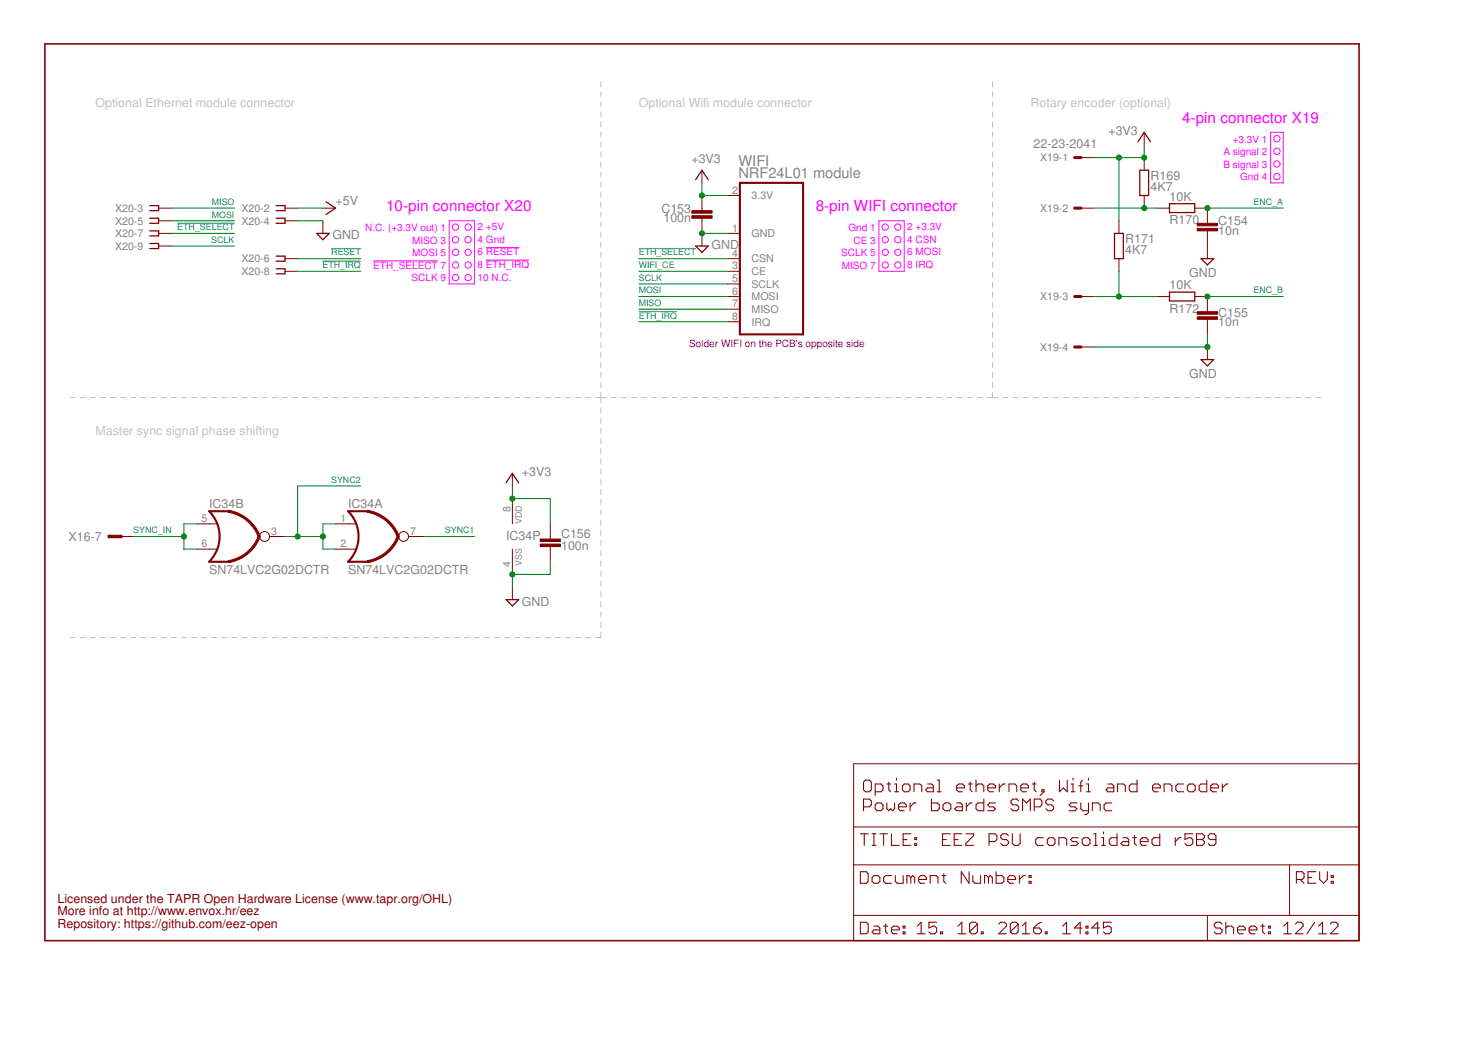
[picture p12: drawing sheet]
<svg xmlns="http://www.w3.org/2000/svg" width="297mm" height="210mm" viewBox="0 0 297 210" stroke-linecap="round" stroke-linejoin="round" font-family="sans-serif">
<g fill="none" stroke="#c0c0c0" stroke-width=".2">
<path d="M120.8 16.4v1.1M120.8 18.5v1M199.5 16.4v1.1M199.5 18.5v1M120.8 20.5v1M120.8 22.5v1M120.8 24.5v1M120.8 26.5v1M120.8 28.5v1M120.8 30.5v1.1M120.8 32.6v1M120.8 34.6v1"/>
<path d="M120.8 36.6v1M120.8 38.6v1M199.5 20.5v1M199.5 22.5v1M199.5 24.5v1M199.5 26.5v1M199.5 28.5v1M199.5 30.5v1.1M199.5 32.6v1M199.5 34.6v1M199.5 36.6v1M199.5 38.6v1"/>
<path d="M120.8 40.6v1M120.8 42.7v1M120.8 44.7v1M120.8 46.7v1M120.8 48.7v1M120.8 50.7v1M120.8 52.7v1M120.8 54.7v1.1M120.8 56.7v1.1M120.8 58.8v1M199.5 40.6v1M199.5 42.7v1"/>
<path d="M199.5 44.7v1M199.5 46.7v1M199.5 48.7v1M199.5 50.7v1M199.5 52.7v1M199.5 54.7v1.1M199.5 56.7v1.1M199.5 58.8v1M14.1 79.9h1M16.1 79.9h1.1M18.2 79.9h1M20.2 79.9h1"/>
<path d="M22.2 79.9h1.1M24.3 79.9h1M26.3 79.9h1M28.3 79.9h1M30.4 79.9h1M32.4 79.9h1M34.4 79.9h1M36.4 79.9h1.1M38.5 79.9h1M40.5 79.9h1M42.5 79.9h1.1M44.6 79.9h1"/>
<path d="M46.6 79.9h1M48.6 79.9h1.1M50.7 79.9h1M52.7 79.9h1M54.7 79.9h1.1M56.7 79.9h1.1M58.8 79.9h1M60.8 79.9h1M62.8 79.9h1.1M64.9 79.9h1M66.9 79.9h1M68.9 79.9h1.1"/>
<path d="M71 79.9h1M73 79.9h1M75 79.9h1.1M77.1 79.9h1M79.1 79.9h1M81.1 79.9h1.1M83.2 79.9h1M85.2 79.9h1M87.2 79.9h1.1M89.3 79.9h1M91.3 79.9h1M93.3 79.9h1"/>
<path d="M95.4 79.9h1M97.4 79.9h1M99.4 79.9h1M101.5 79.9h1M103.5 79.9h1M105.5 79.9h1M107.5 79.9h1.1M109.6 79.9h1M111.6 79.9h1M113.6 79.9h1.1M115.7 79.9h1M117.7 79.9h1"/>
<path d="M119.7 79.9h2.1M120.8 60.8v1M120.8 62.8v1M120.8 64.8v1M120.8 66.8v1M120.8 68.8v1M120.8 70.9v1M120.8 72.9v1M120.8 74.9v1M120.8 76.9v1M120.8 78.9v2.1M122.8 79.9h1"/>
<path d="M124.8 79.9h1.1M126.9 79.9h1M128.9 79.9h1.1M131 79.9h1M133 79.9h1.1M135.1 79.9h1M137.1 79.9h1.1M139.1 79.9h1.1M141.2 79.9h1M143.2 79.9h1.1M145.3 79.9h1M147.3 79.9h1.1"/>
<path d="M149.4 79.9h1M151.4 79.9h1.1M153.5 79.9h1M155.5 79.9h1M157.6 79.9h1M159.6 79.9h1M161.6 79.9h1.1M163.7 79.9h1M165.7 79.9h1.1M167.8 79.9h1M169.8 79.9h1.1M171.9 79.9h1"/>
<path d="M173.9 79.9h1M176 79.9h1M178 79.9h1M180 79.9h1.1M182.1 79.9h1M184.1 79.9h1.1M186.2 79.9h1M188.2 79.9h1.1M190.3 79.9h1M192.3 79.9h1.1M194.4 79.9h1M196.4 79.9h1"/>
<path d="M198.4 79.9h2.1M199.5 60.8v1M199.5 62.8v1M199.5 64.8v1M199.5 66.8v1M199.5 68.8v1M199.5 70.9v1M199.5 72.9v1M199.5 74.9v1M199.5 76.9v1M199.5 78.9v1M201.5 79.9h1"/>
<path d="M203.5 79.9h1.1M205.6 79.9h1M207.6 79.9h1M209.6 79.9h1.1M211.7 79.9h1M213.7 79.9h1M215.7 79.9h1.1M217.8 79.9h1M219.8 79.9h1M221.8 79.9h1.1M223.9 79.9h1M225.9 79.9h1"/>
<path d="M227.9 79.9h1.1M230 79.9h1M232 79.9h1M234 79.9h1M236.1 79.9h1M238.1 79.9h1M240.1 79.9h1M242.1 79.9h1.1M244.2 79.9h1M246.2 79.9h1M248.2 79.9h1.1M250.3 79.9h1"/>
<path d="M252.3 79.9h1M254.3 79.9h1.1M256.3 79.9h1.1M258.4 79.9h1M260.4 79.9h1.1M262.4 79.9h1.1M264.5 79.9h1M120.8 82v1M120.8 84v1.1M120.8 86.1v1M120.8 88.1v1.1M120.8 90.2v1"/>
<path d="M120.8 92.2v1.1M120.8 94.3v1.1M120.8 96.4v1M120.8 98.4v1.1M120.8 100.5v1M120.8 102.5v1M120.8 104.6v1M120.8 106.6v1.1M120.8 108.7v1M120.8 110.7v1.1M120.8 112.8v1M120.8 114.8v1.1"/>
<path d="M120.8 116.9v1M120.8 118.9v1.1M14.1 128.2h1M16.1 128.2h1.1M18.2 128.2h1M20.2 128.2h1M22.2 128.2h1.1M24.3 128.2h1M26.3 128.2h1M28.3 128.2h1M30.4 128.2h1M32.4 128.2h1"/>
<path d="M34.4 128.2h1M36.4 128.2h1.1M38.5 128.2h1M40.5 128.2h1M42.5 128.2h1.1M44.6 128.2h1M46.6 128.2h1M48.6 128.2h1.1M50.7 128.2h1M52.7 128.2h1M54.7 128.2h1.1M56.7 128.2h1.1"/>
<path d="M58.8 128.2h1M60.8 128.2h1M62.8 128.2h1.1M64.9 128.2h1M66.9 128.2h1M68.9 128.2h1.1M71 128.2h1M73 128.2h1M75 128.2h1.1M77.1 128.2h1M79.1 128.2h1M81.1 128.2h1.1"/>
<path d="M83.2 128.2h1M85.2 128.2h1M87.2 128.2h1.1M89.3 128.2h1M91.3 128.2h1M93.3 128.2h1M95.4 128.2h1M97.4 128.2h1M99.4 128.2h1M101.5 128.2h1M103.5 128.2h1M105.5 128.2h1"/>
<path d="M107.5 128.2h1.1M109.6 128.2h1M111.6 128.2h1M113.6 128.2h1.1M115.7 128.2h1M117.7 128.2h1M120.8 121v1M120.8 123v1.1M120.8 125.1v1M120.8 127.1v1.1h-1.1"/>
</g>
<g fill="none" stroke="#800000" stroke-width=".21">
<path d="M173.9 156.8h.8l.4 .4v1.6l-.4 .4h-.8l-.4-.4v-1.6zM175.9 159.2h1.2l.4-.4v-.8l-.4-.4h-1.2v2.4M178.2 157.6h.8M178.6 157.2v1.6l.4 .4M179.8 159.2h.8M179.8 157.6h.4v1.6M180.2 156.5v.3M181.4 158l.3-.4h.8l.4 .4v.8l-.4 .4h-.8l-.3-.4zM183.7 159.2v-1.6h1.1l.5 .4v1.2M186.4 157.6h.8l.4 .4v1.2h-1.2l-.4-.4 .4-.4h1.2M188.4 156.8h.4v2.4M188.4 159.2h.7"/>
<path d="M192.3 158.4h1.5v-.4l-.4-.4h-.7l-.4 .4v.8l.4 .4h.7M194.6 157.6h.8M195 157.2v1.6l.4 .4M196.2 158l.4-.4h.7l.4 .4v1.2M196.2 156.8v2.4M198.5 158.4h1.6v-.4l-.4-.4h-.8l-.4 .4v.8l.4 .4h.8M200.8 157.6v1.6M202 157.6h-.4l-.8 .8M202.8 159.2v-1.6h1.2l.3 .4v1.2M205.1 158.4h1.6v-.4l-.4-.4h-.8l-.4 .4v.8l.4 .4h.8M207.5 157.6h.7M207.9 157.2v1.6l.3 .4"/>
<path d="M209.4 158.8h.4v.4h-.4zM209.8 159.2l-.8 .8M212.9 156.8v2.4l.8-.8 .8 .8v-2.4M215.3 159.2h.7M215.3 157.6h.3v1.6M215.6 156.5v.3M216.8 158h.8M217.6 156.8l-.4 .4v2M218.4 159.2h.8M218.4 157.6h.4v1.6M218.8 156.5v.3M222.7 157.6h.7l.4 .4v1.2h-1.1l-.4-.4 .4-.4h1.1"/>
<path d="M224.6 159.2v-1.6h1.2l.4 .4v1.2M228.5 156.8v2.4h-1.2l-.4-.4v-.8l.4-.4h1.2M231.6 158.4h1.6v-.4l-.4-.4h-.8l-.4 .4v.8l.4 .4h.8M234 159.2v-1.6h1.1l.4 .4v1.2M237.9 157.6h-1.2l-.4 .4v.8l.4 .4h1.2M238.6 158l.4-.4h.8l.4 .4v.8l-.4 .4h-.8l-.4-.4zM242.5 156.8v2.4h-1.1l-.4-.4v-.8l.4-.4h1.1M243.3 158.4h1.6v-.4l-.4-.4h-.8l-.4 .4v.8l.4 .4h.8M245.7 157.6v1.6M246.8 157.6h-.4l-.7 .8M172.9 175.3h1.2l.4 .3v1.6l-.4 .4h-1.2zM172.9 167.6h1.6"/>
<path d="M173.5 162.2h1.2l.4-.4v-.8l-.4-.3h-1.2v2.3M173.7 167.6v2.4M175.3 176.4l.3-.4h.8l.4 .4v.8l-.4 .4h-.8l-.3-.4zM175.3 167.6h.7M175.3 170h.7M175.6 167.6v2.4M176.3 161.4h.8l.4 .4v.8l-.4 .4h-.8l-.4-.4v-.8zM176.8 167.6h1.6M177.6 167.6v2.4M178.2 161.4v1.2l.4 .4 .4-.4 .4 .4 .4-.4v-1.2M179.2 167.6v2.4h1.5M179.2 176h-1.2l-.4 .4v.8l.4 .4h1.2"/>
<path d="M179.9 176v1.2l.4 .4h1.2v-1.6M180.6 162.2h1.5v-.4l-.4-.4h-.7l-.4 .4v.8l.4 .4h.7M181.5 168.8h.8M182.9 161.4v1.6M183 167.6h-1.5v2.4h1.5M183 176.4l-.3-.4h-.4v1.6M183 176.4l.5-.4 .3 .4v1.2M183 176.4v1.2M183.8 169.6h.4v.4h-.4zM183.8 168.4h.4v.4h-.4zM184.1 161.4h-.4l-.8 .8M184.6 176.8h1.6v-.4l-.4-.4h-.8l-.4 .4v.8l.4 .4h.8"/>
<path d="M186.9 177.6v-1.6h1.2l.4 .4v1.2M187.2 160.7v2.3h1.2l.4-.4v-.8l-.4-.4h-1.2M189.3 176h.8M189.4 168.8h.8M189.5 161.8l.4-.4h.8l.4 .4v.8l-.4 .4h-.8l-.4-.4zM189.7 175.6v1.6l.4 .4M191 167.6h-1.6v2.4h1.6M191.8 168.8h.8M192.3 161.4h.7l.4 .4v1.2h-1.1l-.4-.4 .4-.4h1.1M193.3 167.6h-1.5v2.4h1.5M194.1 167.6h1.6v.4l-1.6 1.6v.4h1.6M194.2 161.4v1.6"/>
<path d="M194.8 175.3v2.3l-1.6-2.3v2.3M195.4 161.4h-.4l-.8 .8M195.5 176v1.2l.4 .4h1.2v-1.6M197.7 160.7v2.3h-1.1l-.4-.4v-.8l.4-.4h1.1M198.6 176.4l-.4-.4h-.3v1.6M198.6 176.4v1.2M198.6 176.4l.4-.4 .4 .4v1.2M198.8 169.2h1.1l.4-.4v-.8l-.4-.4h-1.1v2.4M200.1 161.4h-1.2l-.4 .4 .4 .4h.8l.4 .4-.4 .4h-1.2M200.2 175.3v2.3h1.2l.4-.4v-.8l-.4-.4h-1.2M202.5 176.8h1.6v-.4l-.4-.4h-.8l-.4 .4v.8l.4 .4h.8M202.7 168l-.4-.4h-.8l-.4 .4v.4l.4 .4h.8l.4 .4v.4l-.4 .4h-.8l-.4-.4"/>
<path d="M203.5 167.6v2l.4 .4h.7l.4-.4v-2M204.7 161l-.4-.3h-.7l-.4 .3v.4l.4 .4h.7l.4 .4v.4l-.4 .4h-.7l-.4-.4M204.9 176v1.6M205.5 163v-2.3l.8 .7 .8-.7v2.3M206.1 176h-.4l-.8 .8M206.8 177.2h.4v.4h-.4zM206.8 176h.4v.4h-.4zM207.9 162.2h1.1l.4-.4v-.8l-.4-.3h-1.1v2.3M209.7 168.4h-1.2l-.4 .4v.8l.4 .4h1.2M210.5 168.8l.4-.4h.7l.4 .4v.8l-.4 .4h-.7l-.4-.4zM211.8 161l-.5-.3h-.7l-.4 .3v.4l.4 .4h.7l.5 .4v.4l-.5 .4h-.7l-.4-.4M212.8 170v-1.6h1.2l.4 .4v1.2"/>
<path d="M216.4 161.4h-1.1l-.4 .4 .4 .4h.7l.4 .4-.4 .4h-1.1M216.7 168.4h-1.2l-.3 .4 .3 .4h.8l.4 .4-.4 .4h-1.1M217.2 161.4v1.2l.4 .4h1.2M217.5 168.8l.4-.4h.8l.4 .4v.8l-.4 .4h-.8l-.4-.4zM218.8 161.4v2l-.4 .4h-.4M219.5 163v-1.6h1.2l.4 .4v1.2M219.8 167.6h.4v2.4M219.8 170h.8M221.4 170h.8M221.4 168.4h.4v1.6M221.8 167.3v.3M223.4 161.4h-1.1l-.4 .4v.8l.4 .4h1.1"/>
<path d="M224.5 167.6v2.4h-1.2l-.4-.4v-.8l.4-.4h1.2M225.7 168.4h.8l.3 .4v1.2h-1.1l-.4-.4 .4-.4h1.1M227.6 168.4h.8M228 168v1.6l.4 .4M229.2 169.2h1.5v-.4l-.3-.4h-.8l-.4 .4v.8l.4 .4h.8M233.1 167.6v2.4h-1.2l-.4-.4v-.8l.4-.4h1.2M236.2 168.4v1.6M237.4 168.4h-.4l-.8 .8M239.7 167.6h-1.6v1.2l.8-.4h.4l.4 .4v.8l-.4 .4h-.8l-.4-.4M240.5 167.6h1.2l.3 .4v.4l-.3 .4 .3 .4v.4l-.3 .4h-1.2zM240.5 168.8h1.2M244.4 168.8h-1.2l-.4-.4v-.4l.4-.4h.8l.4 .4v1.6l-.4 .4h-.8l-.4-.4"/>
<path d="M260.5 176.8h1.2l.4-.4v-.8l-.4-.3h-1.2v2.3M261.3 176.8l.8 .8M262.9 176.4h.8M264.4 175.3h-1.5v2.3h1.5M265.2 175.3v1.5l.8 .8 .8-.8v-1.5M267.5 177.2h.4v.4h-.4zM267.5 176h.4v.4h-.4zM172.9 185.4h1.2l.4 .4v1.6l-.4 .3h-1.2zM175.6 186.2h.8l.4 .4v1.1h-1.2l-.3-.3 .3-.4h1.2M177.6 186.2h.8M178 185.8v1.6l.4 .3M179.2 187h1.5v-.4l-.4-.4h-.8l-.3 .4v.8l.3 .3h.8"/>
<path d="M181.5 187.4h.4v.3h-.4zM181.5 186.2h.4v.4h-.4zM184.3 187.7h1.6M184.3 186.2l.8-.8v2.3M188.2 185.4h-1.5v1.2l.8-.4h.4l.3 .4v.8l-.3 .3h-.8l-.4-.3M189 187.4h.4v.3h-.4zM192.5 187.7h1.6M192.5 186.2l.8-.8v2.3M196.4 185.8v1.6l-.4 .3h-.7l-.4-.3M196.4 185.8l-.4-.4h-.7l-.4 .4v1.6M196.4 185.8l-1.5 1.6M197.2 187.4h.4v.3h-.4z"/>
<path d="M200.7 185.8l.4-.4h.8l.4 .4v.4l-1.6 1.5h1.6M204.6 185.8v1.6l-.4 .3h-.7l-.4-.3M204.6 185.8l-.4-.4h-.7l-.4 .4v1.6M204.6 185.8l-1.5 1.6M205.4 187.7h1.5M205.4 186.2l.8-.8v2.3M207.7 186.6h1.2l.4 .4v.4l-.4 .3h-.8l-.4-.3zM209.3 185.4l-.8 .4-.8 .8M210.1 187.4h.4v.3h-.4zM213.6 187.7h1.5M213.6 186.2l.8-.8v2.3M217.5 186.6h-1.6l1.2-1.2v2.3"/>
<path d="M218.2 187.4h.5v.3h-.5zM218.2 186.2h.5v.4h-.5zM221 186.6h-1.6l1.2-1.2v2.3M223.3 185.4h-1.5v1.2l.7-.4h.4l.4 .4v.8l-.4 .3h-.8l-.3-.3M245.6 185.8l-.4-.4h-.8l-.4 .4v.4l.4 .4h.8l.4 .4v.4l-.4 .3h-.8l-.4-.3M246.4 186.6l.4-.4h.7l.4 .4v1.1M246.4 185.4v2.3M248.7 187h1.6v-.4l-.4-.4h-.8l-.4 .4v.8l.4 .3h.8M251 187h1.6v-.4l-.4-.4h-.8l-.4 .4v.8l.4 .3h.8M253.4 186.2h.8M253.8 185.8v1.6l.4 .3M254.9 187.4h.4v.3h-.4z"/>
<path d="M254.9 186.2h.4v.4h-.4zM258 187.7h1.5M258 186.2l.8-.8v2.3M260.3 185.8l.4-.4h.8l.4 .4v.4l-1.6 1.5h1.6M264.2 185.4l-1.5 2.3M265 187.7h1.6M265 186.2l.8-.8v2.3M267.4 185.8l.3-.4h.8l.4 .4v.4l-1.5 1.5h1.5"/>
</g>
<g fill="none" stroke="#800000" stroke-width=".2">
<path d="M141.1 34.2v2.6M141.1 39.3v3.1M146.2 39.3h2.5M217.3 31.7h2.5M230 26.6v2.5M230 31.7v2.5M230 39.3v2.5M31.9 41.8h2.5M31.9 44.4h2.5M31.9 46.9h2.5M31.9 49.5h2.5M57.3 41.8h2.5"/>
<path d="M57.3 44.4h2.5M57.3 52h2.5M57.3 54.5h2.5M64.9 41.8h2.5M64.9 44.4v2.5M141.1 43.9v5.6M146.2 52h2.5M146.2 46.9h2.5M146.2 54.5h2.5M146.2 57.1h2.5M146.2 59.6h2.5M217.3 41.8h2.5"/>
<path d="M217.3 59.6h2.5M224.9 44.4v2.5M224.9 52v2.5M232.5 41.8h2.5M232.5 59.6h2.5M240.1 41.8h2.6v3.1M240.1 59.6h2.6v3.1M242.7 46.4v5.6M146.2 62.2h2.5M146.2 64.7h2.5M217.3 69.8h2.5M242.7 64.2v3"/>
<path d="M242.7 69.8v2.5M103 95.2v2.5M24.3 107.9h2.5M39.5 105.3h4.1M39.5 110.4h4.1M54.2 107.9h3.1M67.4 105.3h4.1M67.4 110.4h4.1M82.1 107.9h3.1M103 100.2v5.1M103 110.4v5.1M103 118v2.6"/>
<path d="M110.6 105.3v3.1M110.6 109.9v3M171.6 153.6h101.5v35.5h-101.5zM171.6 173.9h101.5M171.6 166.3h101.5M259.2 173.9v10.1M171.6 184h101.5M242.7 184v5.1"/>
<circle cx="53.2" cy="107.9" r=".99"/>
<circle cx="81.1" cy="107.9" r=".99"/>
</g>
<path d="M9 8.8h264.1v180.3h-264.1z" fill="none" stroke="#800000" stroke-width=".32"/>
<g fill="none" stroke="#800000" stroke-width=".25">
<path d="M139.8 36.1l1.3-1.9 1.2 1.9M228.7 28.5l1.3-1.9 1.2 1.9M229.1 34.2h1.7v5.1h-1.7zM30.1 41.3h1.8v1.1h-1.8M30.1 43.9h1.8v1h-1.8M30.1 46.4h1.8v1h-1.8M30.1 49h1.8v1h-1.8M55.5 41.3h1.8v1.1h-1.8M55.5 43.9h1.8v1h-1.8M55.5 51.5h1.8v1h-1.8M55.5 54h1.8v1.1h-1.8M63.6 46.9h2.6l-1.3 1.3z"/>
<path d="M65.5 40.6l1.9 1.2-1.9 1.3M139.8 49.5h2.5l-1.2 1.2zM224 46.9h1.8v5.1h-1.8zM235 41h5.1v1.7h-5.1zM235 58.7h5.1v1.8h-5.1zM241.4 52h2.5l-1.2 1.3zM241.4 72.3h2.5l-1.2 1.3zM101.7 97.1l1.3-1.9 1.2 1.9M101.7 120.6h2.5l-1.2 1.2z"/>
</g>
<path d="M148.7 36.8h12.7v30.4h-12.7zM45.8 102.8h-3.8a7.2 7.2 0 0 1 0 10.1h3.8M73.8 102.8h-3.8a7.2 7.2 0 0 1 0 10.1h3.8" fill="none" stroke="#800000" stroke-width=".42"/>
<g fill="#800000" stroke="#800000" stroke-width=".2">
<path d="M139 43.4h4.1v.5h-4.1z"/>
<path d="M139 42.4h4.1v.5h-4.1z"/>
<path d="M240.6 44.9h4.1v.5h-4.1z"/>
<path d="M240.6 45.9h4.1v.5h-4.1z"/>
<path d="M240.6 63.7h4.1v.5h-4.1z"/>
<path d="M240.6 62.7h4.1v.5h-4.1z"/>
<path d="M21.7 107.6h2.8v.5h-2.8z"/>
<path d="M108.6 109.4h4v.5h-4z"/>
<path d="M108.6 108.4h4v.5h-4z"/>
</g>
<path d="M216 31.7h1.3M216 41.8h1.3M216 59.6h1.3M216 69.8h1.3" fill="none" stroke="#800000" stroke-width=".61"/>
<g fill="#800000" stroke="#800000" stroke-width=".2">
<path d="M73.8 112.7a7.8 7.8 0 0 0 6.1-5l.3 .2a8.2 8.2 0 0 1-6.4 5.2z" fill-rule="evenodd"/>
<path d="M73.8 102.6a8.2 8.2 0 0 1 6.4 5.2l-.3 .2a7.9 7.9 0 0 0-6.1-5z" fill-rule="evenodd"/>
<path d="M45.8 112.7a7.8 7.8 0 0 0 6.1-5l.4 .2a8.2 8.2 0 0 1-6.4 5.2z" fill-rule="evenodd"/>
<path d="M45.9 102.6a8.2 8.2 0 0 1 6.4 5.2l-.4 .2a7.9 7.9 0 0 0-6.1-5z" fill-rule="evenodd"/>
</g>
<g fill="none" stroke="#008000" stroke-width=".2">
<path d="M141.1 36.8v2.5h5.1M224.9 31.7v12.7M230 29.1v2.6h-10.2M34.4 41.8h12.7M34.4 44.4h12.7M34.4 46.9h12.7M34.4 49.5h12.7M59.8 41.8h5.1M59.8 44.4h5.1M59.8 52h12.7M59.8 54.5h12.7M128.4 52h17.8"/>
<path d="M128.4 54.5h17.8M128.4 57.1h17.8M128.4 59.6h17.8M141.1 46.9h5.1M219.8 41.8h12.7M219.8 59.6h12.7M224.9 54.5v5.1M242.7 41.8h15.2M242.7 59.6h15.2M128.4 64.7h17.8M128.4 62.2h17.8M242.7 67.2v2.6h-22.9"/>
<path d="M72.5 97.7h-12.7v10.2M103 97.7v2.5h7.6v5.1M26.8 107.9h10.2M39.5 105.3h-2.5v5.1h2.5M57.3 107.9h7.6M67.4 105.3h-2.5v5.1h2.5M85.2 107.9h10.2M110.6 112.9v2.6h-7.6v2.5"/>
</g>
<g fill="#008000" stroke="#008000" stroke-width=".2">
<circle cx="141.1" cy="46.9" r=".51"/>
<circle cx="242.7" cy="69.8" r=".51"/>
<circle cx="103" cy="115.5" r=".51"/>
<circle cx="141.1" cy="39.3" r=".51"/>
<circle cx="230" cy="31.7" r=".51"/>
<circle cx="224.9" cy="31.7" r=".51"/>
<circle cx="103" cy="100.2" r=".51"/>
<circle cx="230" cy="41.8" r=".51"/>
<circle cx="242.7" cy="41.8" r=".51"/>
<circle cx="242.7" cy="59.6" r=".51"/>
<circle cx="224.9" cy="59.6" r=".51"/>
<circle cx="37" cy="107.9" r=".51"/>
<circle cx="64.9" cy="107.9" r=".51"/>
<circle cx="59.8" cy="107.9" r=".51"/>
</g>
<g fill="none" stroke="#f0f" stroke-width=".2">
<path d="M255.4 26.6h2.5v10.2h-2.5zM75 52.5h13M90.3 44.4h5.1v12.7h-5.1zM97.7 49.8h6.7M97.7 52.3h8.7M176.6 44.4h5.1v10.1h-5.1z"/>
<circle cx="256.6" cy="33" r=".64"/>
<circle cx="256.6" cy="27.9" r=".64"/>
<circle cx="256.6" cy="30.4" r=".64"/>
<circle cx="256.6" cy="35.5" r=".64"/>
<circle cx="91.5" cy="45.7" r=".64"/>
<circle cx="91.5" cy="53.3" r=".64"/>
<circle cx="91.5" cy="48.2" r=".64"/>
<circle cx="91.5" cy="50.7" r=".64"/>
<circle cx="91.5" cy="55.8" r=".64"/>
<circle cx="94.1" cy="48.2" r=".64"/>
<circle cx="94.1" cy="50.7" r=".64"/>
<circle cx="94.1" cy="45.7" r=".64"/>
<circle cx="94.1" cy="53.3" r=".64"/>
<circle cx="94.1" cy="55.8" r=".64"/>
<circle cx="177.9" cy="45.7" r=".64"/>
<circle cx="177.9" cy="53.3" r=".64"/>
<circle cx="177.9" cy="48.2" r=".64"/>
<circle cx="177.9" cy="50.7" r=".64"/>
<circle cx="180.4" cy="53.3" r=".64"/>
<circle cx="180.4" cy="48.2" r=".64"/>
<circle cx="180.4" cy="50.7" r=".64"/>
<circle cx="180.4" cy="45.7" r=".64"/>
</g>
<path d="M35.6 44.9h11.5M64.8 52.5h7.7M66.6 50h5.9M128.4 50h11.4M128.4 62.7h7.7" fill="none" stroke="#008080" stroke-width=".2"/>
<g font-size="3.1" fill="#f0f">
<text x="237.6" y="24.7">4-pin connector X19</text>
<text x="77.6" y="42.5">10-pin connector X20</text>
<text x="163.9" y="42.5">8-pin WIFI connector</text>
</g>
<g font-size="2.9" fill="#808080">
<text x="148.4" y="35.7">NRF24L01 module</text>
<text x="148.4" y="33.4">WIFI</text>
</g>
<g font-size="2.5" fill="#c0c0c0">
<text x="19.2" y="21.5">Optional Ethernet module connector</text>
<text x="128.4" y="21.5">Optional Wifi module connector</text>
<text x="207.1" y="21.5">Rotary encoder (optional)</text>
<text x="19.2" y="87.5">Master sync signal phase shifting</text>
</g>
<g font-size="2.5" fill="#808080">
<text x="207.7" y="29.8">22-23-2041</text>
<text x="222.8" y="27.2">+3V3</text>
<text x="139" y="32.8">+3V3</text>
<text x="67.4" y="41.2">+5V</text>
<text x="231.2" y="38.4">4K7</text>
<text x="231.2" y="36.2">R169</text>
<text x="235" y="40.3">10K</text>
<text x="132.9" y="42.7">C153</text>
<text x="133.3" y="44.6">100n</text>
<text x="235" y="45.1">R170</text>
<text x="244.8" y="47.2">10n</text>
<text x="244.8" y="45.3">C154</text>
<text x="66.8" y="48.1">GND</text>
<text x="143" y="50">GND</text>
<text x="226.1" y="51.1">4K7</text>
<text x="226.1" y="48.9">R171</text>
<text x="235" y="58.1">10K</text>
<text x="239" y="55.7">GND</text>
<text x="235" y="62.9">R172</text>
<text x="244.8" y="65.6">10n</text>
<text x="244.8" y="63.7">C155</text>
<text x="239" y="76">GND</text>
<text x="104.9" y="95.7">+3V3</text>
<text x="42" y="102.2">IC34B</text>
<text x="70" y="102.2">IC34A</text>
<text x="13.8" y="108.8">X16-7</text>
<text x="101.7" y="108.5">IC34P</text>
<text x="112.8" y="110.7">100n</text>
<text x="112.8" y="108.1">C156</text>
<text x="42" y="115.5">SN74LVC2G02DCTR</text>
<text x="70" y="115.5">SN74LVC2G02DCTR</text>
<text x="104.9" y="121.8">GND</text>
</g>
<g font-size="2.5" fill="#800000">
<text x="11.6" y="181.5">Licensed under the TAPR Open Hardware License (www.tapr.org/OHL)</text>
<text x="11.6" y="184">More info at http://www.envox.hr/eez</text>
<text x="11.6" y="186.6">Repository: https://github.com/eez-open</text>
</g>
<g font-size="2.1" fill="#808080">
<text x="209" y="32.4">X19-1</text>
<text x="147.2" y="38.9">2</text>
<text x="151" y="40.1">3.3V</text>
<text x="23.1" y="42.6">X20-3</text>
<text x="23.1" y="45.1">X20-5</text>
<text x="23.1" y="47.7">X20-7</text>
<text x="48.5" y="42.6">X20-2</text>
<text x="48.5" y="45.1">X20-4</text>
<text x="147.2" y="46.6">1</text>
<text x="151" y="47.7">GND</text>
<text x="209" y="42.6">X19-2</text>
<text x="23.1" y="50.2">X20-9</text>
<text x="48.5" y="52.8">X20-6</text>
<text x="147.2" y="51.6">4</text>
<text x="151" y="52.8">CSN</text>
<text x="48.5" y="55.3">X20-8</text>
<text x="147.2" y="56.7">5</text>
<text x="147.2" y="59.3">6</text>
<text x="147.2" y="54.2">3</text>
<text x="151" y="57.8">SCLK</text>
<text x="151" y="55.3">CE</text>
<text x="147.2" y="61.8">7</text>
<text x="147.2" y="64.3">8</text>
<text x="151" y="60.4">MOSI</text>
<text x="151" y="62.9">MISO</text>
<text x="151" y="65.5">IRQ</text>
<text x="209" y="60.4">X19-3</text>
<text x="209" y="70.5">X19-4</text>
<text x="40.5" y="105">5</text>
<text x="54.5" y="107.5">3</text>
<text x="68.4" y="105">1</text>
<text x="82.5" y="107.5">7</text>
<text x="102.6" y="103" transform="rotate(-90 102.6 103)">8</text>
<text x="40.5" y="110">6</text>
<text x="68.4" y="110">2</text>
<text x="102.6" y="113.9" transform="rotate(-90 102.6 113.9)">4</text>
</g>
<g font-size="2" fill="#f0f">
<text x="247.8" y="28.7">+3.3V 1</text>
<text x="245.9" y="31.2">A signal 2</text>
<text x="245.9" y="33.7">B signal 3</text>
<text x="249.2" y="36.3">Gnd 4</text>
<text x="73.4" y="46.4">N.C. (+3.3V out) 1</text>
<text x="96" y="46.3">2 +5V</text>
<text x="170.5" y="46.4">Gnd 1</text>
<text x="182.3" y="46.3">2 +3.3V</text>
<text x="82.9" y="49">MISO 3</text>
<text x="82.9" y="51.5">MOSI 5</text>
<text x="96" y="48.8">4 Gnd</text>
<text x="96" y="51.4">6 RESET</text>
<text x="96" y="53.9">8 ETH_IRQ</text>
<text x="169.1" y="51.5">SCLK 5</text>
<text x="171.5" y="49">CE 3</text>
<text x="182.3" y="48.8">4 CSN</text>
<text x="182.3" y="51.4">6 MOSI</text>
<text x="182.3" y="53.9">8 IRQ</text>
<text x="75" y="54.1">ETH_SELECT 7</text>
<text x="82.7" y="56.6">SCLK 9</text>
<text x="96" y="56.4">10 N.C.</text>
<text x="169.2" y="54.1">MISO 7</text>
</g>
<text font-size="2" fill="#800080" x="138.5" y="69.8">Solder WIFI on the PCB's opposite side</text>
<g font-size="1.8" fill="#008080">
<text x="42.6" y="41.2">MISO</text>
<text x="251.9" y="41.2">ENC_A</text>
<text x="35.6" y="46.3">ETH_SELECT</text>
<text x="42.6" y="43.7">MOSI</text>
<text x="42.5" y="48.8">SCLK</text>
<text x="64.8" y="53.9">ETH_IRQ</text>
<text x="66.6" y="51.4">RESET</text>
<text x="128.4" y="51.4">ETH_SELECT</text>
<text x="128.4" y="53.9">WIFI_CE</text>
<text x="128.4" y="56.4">SCLK</text>
<text x="128.4" y="59">MOSI</text>
<text x="251.9" y="59">ENC_B</text>
<text x="128.4" y="64.1">ETH_IRQ</text>
<text x="128.4" y="61.5">MISO</text>
<text x="66.6" y="97.1">SYNC2</text>
<text x="26.8" y="107.2">SYNC_IN</text>
<text x="89.4" y="107.2">SYNC1</text>
</g>
<g font-size="1.8" fill="#808080">
<text x="104.9" y="105.3" transform="rotate(-90 104.9 105.3)">VDD</text>
<text x="104.9" y="113.7" transform="rotate(-90 104.9 113.7)">VSS</text>
</g>
</svg>
